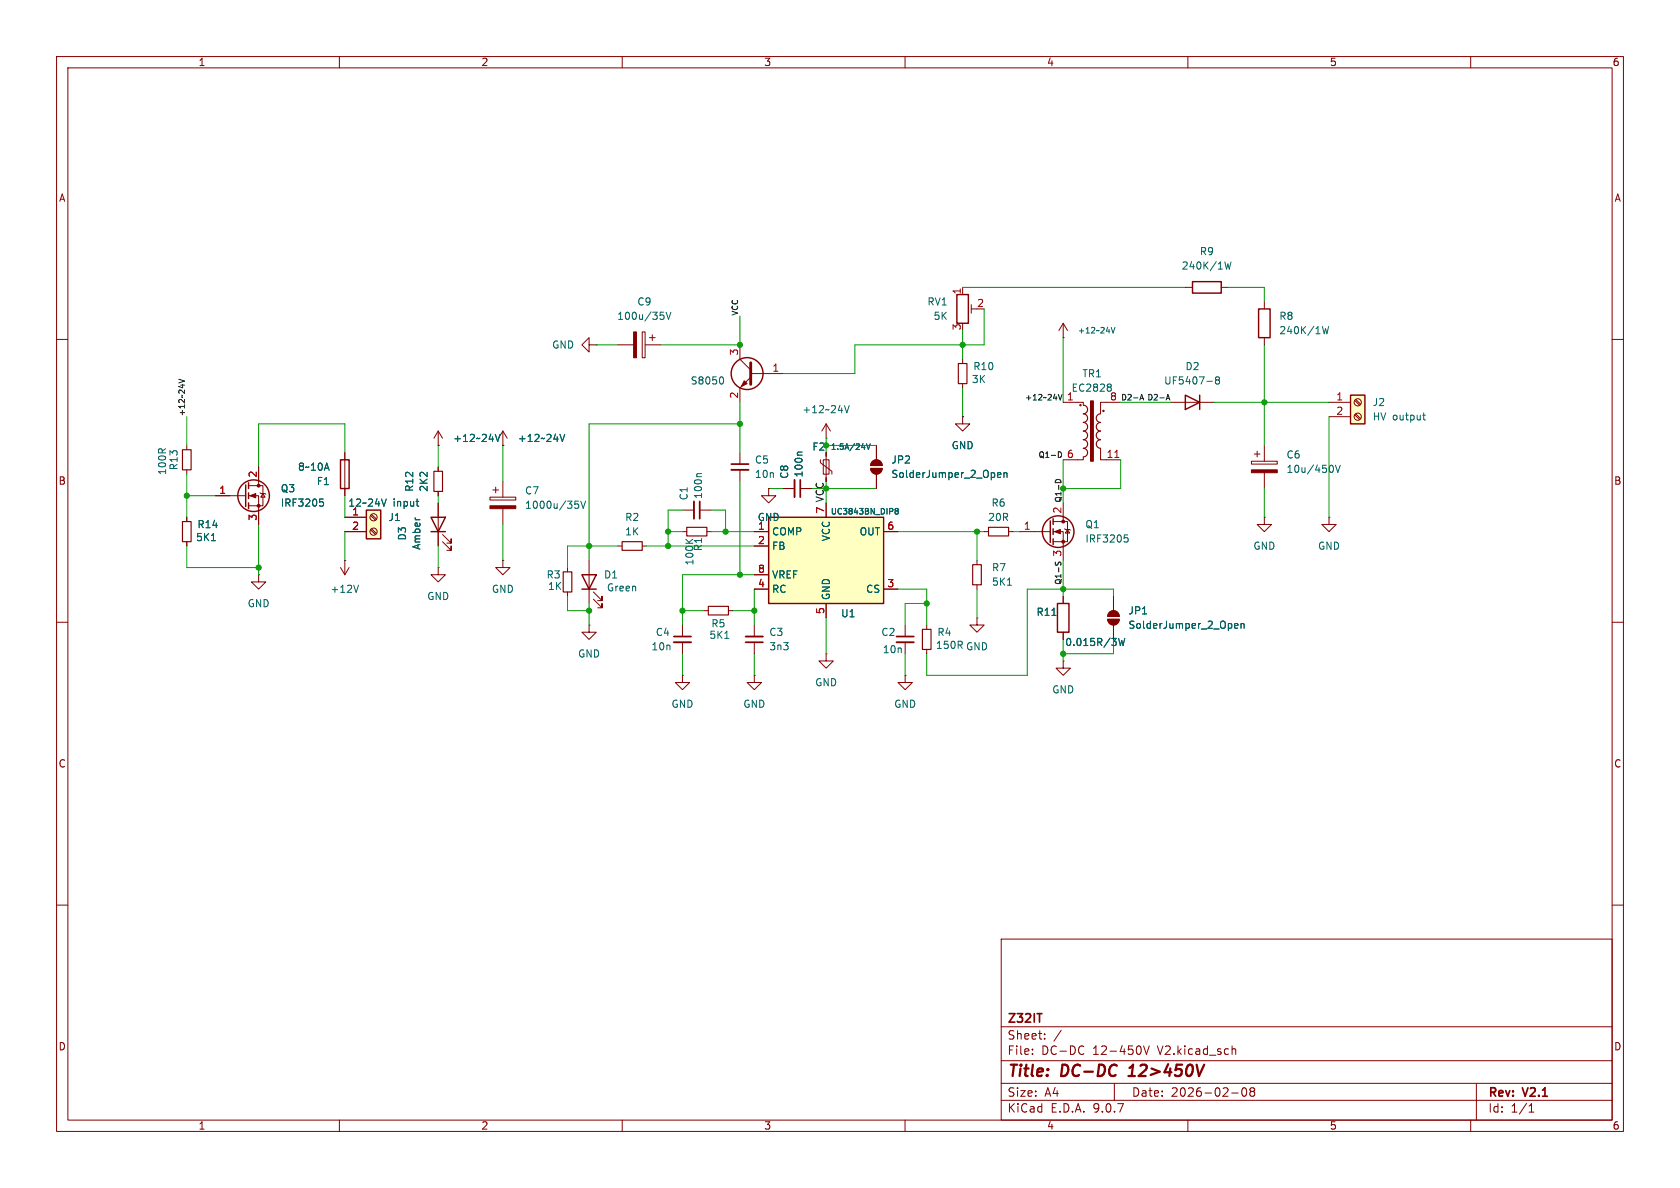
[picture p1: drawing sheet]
<svg xmlns="http://www.w3.org/2000/svg" width="297mm" height="210mm" viewBox="0 0 297 210" stroke-linecap="round" stroke-linejoin="round" font-family="sans-serif">
<g fill="none" stroke="#840000" stroke-width=".18">
<path d="M10 10h277v190h-277zM12 12h273v186h-273zM60 10v2M110 10v2M160 10v2M210 10v2M260 10v2M113.5 58.7h.5v4.5h-.5zM114.8 59.7h1M115.3 59.2v1M170.2 50.8v1.3M171.7 53.8v1.6"/>
<path d="M171.7 54.6h1M10 60h2M104.1 61v-1.3l-1.2 1.3 1.2 1.2v-1.2h1.3M105.4 61h.1M109.2 61h2.8M114 61h2.8M130.8 61v2.5l1.9 1.9M132.7 66h5.7M132.7 66.7l-1.9 1.9v2.5M154.9 78.7v2.6M170.2 73.7v1.2h1.2l-1.2 1.3-1.3-1.3h1.3M170.2 73.7h.1"/>
<path d="M170.2 63.5v.8M170.2 67.8v.8M188 71.1h3.5v.5M194.6 79.2v2.1h3.5M198.1 71.1h-3.5v2.1M285 60h2M104.1 99.1v7.6M109.2 96.5h.8M113.5 96.5h.8M120.6 90.2h2.1M120.6 94h.8M123.7 90.2h2"/>
<path d="M125 94h.7M130.8 80v2M130.8 83.1v2M135.9 86.4v1.2h1.3l-1.3 1.3-1.3-1.3h1.3M135.9 86.4h.1M138.4 86.4h2.1M141.5 86.4h2M153.9 82.8h2.1a1.02 1.02 0 0 1-1.1 1 1.02 1.02 0 0 1-1-1zM154.2 81.6a1.02 1.02 0 0 1 1.1-.2 1.02 1.02 0 0 1 .7 .9h-2.1zM154.9 83.8v2.6M172.7 99.1v.7M174 94h.8"/>
<path d="M178.3 94h.8M180.3 94h5.4M186.2 92.2h2.5v3.6h-2.5M186.2 94h1.8v5.1M188 88.9v3.3M188.2 93.5l.1 .1h.8l.1 .1M188.7 93.6l.4 .6h-.8zM191.5 80.8v.5h-3.5M10 110h2M45.7 101.6v1.3h1.3l-1.3 1.2-1.3-1.2h1.3M45.7 101.6h.1M104.1 110.5v1.3h1.3l-1.3 1.2-1.2-1.2h1.2"/>
<path d="M104.1 110.5h.1M104.9 105.9l1.5 1.5v-.7v.7h-.7M104.9 104.6l1.5 1.6v-.8v.8h-.7M120.6 119.4v1.3h1.3l-1.3 1.2-1.2-1.2h1.2M120.6 119.4h.1M120.6 110.5v2M120.6 113.5v2.1M124.5 108h.7M128.8 108h.7M133.3 119.4v1.3h1.3l-1.3 1.2-1.2-1.2h1.2M133.3 119.4h.1M133.3 110.5v2"/>
<path d="M133.3 113.5v2.1M146 115.6v1.2h1.3l-1.3 1.3-1.2-1.3h1.2M146 115.6h.1M160 119.4v1.3h1.3l-1.3 1.2-1.3-1.2h1.3M160 119.4h.1M160 110.5v2M160 113.5v2.1M163.8 110.5v.8M163.8 114.8v.8M172.7 109.2v1.3h1.3l-1.3 1.3-1.3-1.3h1.3M172.7 109.2h.1M172.7 103.4v.7"/>
<path d="M188 116.8v1.3h1.2l-1.2 1.3-1.3-1.3h1.3M188 116.8h.1M285 110h2M10 160h2M177 166h108v32h-108zM285 160h2M60 198v2M110 198v2M160 198v2M177 194.5h108M177 191.5h108M177 187.5h108"/>
<path d="M177 181.5h108M182.5 186.3v.1M182.5 185.5v.1M184.7 183.6v.1M184.7 182.8v.1M187.6 182.1l-1.3 2M191.3 184.9l.3 .1M191.6 186.3l-.3 .1M197 191.5v3M202.2 184.9l.5 1.5 .5-1.5M210 198v2M217.7 193.2h1.2"/>
<path d="M217.8 185.5l.2-.1 .4 .1 .1 .9M219.7 192.4l.2-.1a.81 .81 0 0 1 .6 .6 .81 .81 0 0 1-.3 .8l-.2 .1a.81 .81 0 0 1-.3-1.4zM221.2 192.9l-.2-.2 .2-.4 .5 .1 .1 .2-.3 .3M221.2 192.9l-.2 .3v.5l.2 .1 .5-.1 .1-.2-.1-.4-.2-.2M221.2 192.9h.3M260 198v2M261 191.5v6.5M270.3 196.6h.9M270.3 195.5l.4-.4v1.5"/>
<circle cx="191" cy="71.6" r=".13"/>
<circle cx="195.1" cy="72.6" r=".13"/>
</g>
<path d="M199.5 190.2h1.1M200.1 188.5l-.4 .3" fill="none" stroke="#840000" stroke-width=".4"/>
<path d="M123.7 88.6v3.1M129.3 82h3M141.5 84.8v3.1M119.1 112.5h3.1M131.8 113.5h3.1M158.5 112.5h3M183.3 179.2h.9" fill="none" stroke="#840000" stroke-width=".3"/>
<path d="M122.7 88.6v3.1M129.3 83.1h3M140.5 84.8v3.1M119.1 113.5h3.1M131.8 112.5h3.1M158.5 113.5h3" fill="none" stroke="#840000" stroke-width=".33"/>
<g fill="none" stroke="#006464" stroke-width=".18">
<path d="M116.7 55.2h.6M117.2 55.7l.2 .2v.3l-.2 .3M117.8 55.2l.4 1.3 .4-1.3M127.6 66.6a.79 .79 0 0 1 0 1.3M141.8 79.9h-.7l-.1 .2M196.2 67.9l.3 .2-.3 .3 .3 .3-.1 .3M121.2 95.3l.8 .7M122.5 95.3l-.7 .6M124 83.7h-.6l-.2 .2M176.3 84l.6-.1v-.3h-.4l-.2 .1 .1 .6h.5M177.5 83.7l.2-.1h.3v.8M177.5 83.6v.8"/>
<path d="M198.8 94.6h.6M198.9 95h.3l.2 .3-.1 .5h-.4M128.1 112.8h.8M178.1 103.4h.7"/>
</g>
<path d="M169.4 64.3h1.5v3.5h-1.5zM191.5 71.6a.76 .76 0 0 1 .8 .8 .76 .76 0 0 1-.8 .8 .76 .76 0 0 1 .8 .7 .76 .76 0 0 1-.8 .8M191.5 74.7a.76 .76 0 0 1 .8 .7 .76 .76 0 0 1-.8 .8 .76 .76 0 0 1 .8 .8 .76 .76 0 0 1-.8 .7M191.5 77.7a.77 .77 0 0 1 .8 .8 .77 .77 0 0 1-.8 .8 .76 .76 0 0 1 .8 .7 .76 .76 0 0 1-.8 .8M194.6 73.1a.77 .77 0 0 0-.8 .8 .77 .77 0 0 0 .8 .8 .76 .76 0 0 0-.8 .7 .76 .76 0 0 0 .8 .8 .76 .76 0 0 0-.8 .8 .76 .76 0 0 0 .8 .7 .76 .76 0 0 0-.8 .8 .76 .76 0 0 0 .8 .7M110 95.8h3.5v1.5h-3.5zM121.4 93.2h3.6v1.5h-3.6zM172 99.8h1.5v3.6h-1.5zM174.8 93.2h3.5v1.5h-3.5zM125.2 107.2h3.6v1.5h-3.6zM163.1 111.3h1.5v3.5h-1.5z" fill="none" stroke="#840000" stroke-width=".2"/>
<g fill="none" stroke="#840000" stroke-width=".25">
<path d="M169.2 52.1h2v5.1h-2zM185.7 92.1v3.8M186.2 91.7v1M186.2 93.5v1M186.2 95.3v1M102.9 101.6h2.5l-1.3 2.5zM102.9 104.1h2.5"/>
<circle cx="132.1" cy="66" r="2.82"/>
<circle cx="187.1" cy="94" r="2.79"/>
</g>
<path d="M132.7 64.1v3.8" fill="none" stroke="#840000" stroke-width=".51"/>
<g fill="#840000" stroke="#840000" stroke-width=".18">
<path d="M131.6 67.3l.5 .5-1 .5z"/>
<path d="M112 58.7h.5v4.5h-.5z"/>
<path d="M186.4 94l1.1-.4v.8z"/>
<path d="M192.8 70.9h.5v10.6h-.5z"/>
<path d="M154.2 81.6a1.02 1.02 0 0 1 1.1-.2 1.02 1.02 0 0 1 .7 .9h-2.1z"/>
<path d="M153.9 82.8h2.1a1.02 1.02 0 0 1-1.1 1 1.02 1.02 0 0 1-1-1z"/>
<circle cx="188" cy="92.2" r=".25"/>
<circle cx="188" cy="95.8" r=".25"/>
</g>
<path d="M197.1 80.9h.7" fill="none" stroke="#a90000" stroke-width=".18"/>
<path d="M135.9 91.4h20.3v15.3h-20.3z" fill="#ffffc2"/>
<path d="M210.8 49.8h5.1v2h-5.1zM222.5 54.6h2v5.1h-2zM209.5 69.9l2.6 1.2-2.6 1.3zM212.1 69.9v2.5M135.9 91.4h20.3v15.3h-20.3z" fill="none" stroke="#840000" stroke-width=".25"/>
<g fill="none" stroke="#840000" stroke-width=".18">
<path d="M188 59.7h.1M188 57.2l-.8 1.2M188 57.2l.7 1.2M188 57.2v2.5M209.5 50.8h1.3M215.9 50.8h1.3M223.5 53.3v1.3M223.5 59.7v1.3M146 77.5h.1M146 74.9v2.6M146 74.9l-.7 1.3M146 74.9l.8 1.3"/>
<path d="M207 71.1h7.6M222.2 79.8v1M223.5 78.7v2.8M133.3 94h2.6M133.3 96.5h2.6M146 88.9v2.5M156.2 94h2.5M221.2 81.5h4.6v.5h-4.6zM221.7 80.3h1.1M223.5 91.4v1.3h1.3l-1.3 1.3-1.3-1.3h1.3M223.5 91.4h.1M223.5 83.6v2.8"/>
<path d="M234.9 91.4v1.3h1.3l-1.3 1.3-1.2-1.3h1.2M234.9 91.4h.1M133.3 101.6h2.6M133.3 104.1h2.6M146 106.7v2.5M156.2 104.1h2.5"/>
</g>
<g fill="none" stroke="#006464" stroke-width=".18">
<path d="M196.4 57.9l.4 1 .3-1M216.5 46.3l.3 1.3 .3-.9 .2 .9 .3-1.3M233.8 57.7l.3 1.3 .2-.9 .3 .9 .3-1.3M149.3 71.7l.4 1.3 .4-1.3M213.4 67.4h.9M215.1 67.2l-.2-.3 .2-.3h.3l.2 .3-.2 .3M215.1 67.2l-.2 .2v.4l.2 .1 .4-.1 .1-.2v-.2l-.2-.2M215.1 67.2h.3M158.4 90.3l-.2-.2 .2-.2 .4 .2-.2 .2M158.4 90.3l-.2 .2 .2 .4 .4-.2-.2-.4M158.4 90.3h.2M235.4 82.2a.79 .79 0 0 1 0 1.3"/>
<path d="M236.1 82.2l.4 1.3 .4-1.3"/>
</g>
<path d="M221.2 83.1h4.6v.5h-4.6z" fill="#840000" stroke="#840000" stroke-width=".18"/>
<path d="M238.8 69.9h2.5v5h-2.5z" fill="#ffffc2"/>
<g fill="none" stroke="#840000" stroke-width=".25">
<path d="M238.8 69.9h2.5v5h-2.5zM43.4 85.7v3.8M43.9 85.3v1.1M43.9 87.1v1M43.9 88.9v1M60.2 81.3h1.5v5.1h-1.5zM76.2 91.4h2.5l-1.2 2.6zM76.2 94h2.5M186.9 106.7h2.1v5.1h-2.1z"/>
<circle cx="44.8" cy="87.6" r="2.79"/>
</g>
<g fill="none" stroke="#840000" stroke-width=".18">
<path d="M33 78.7v.8M77.5 78.7h.1M77.5 76.2l-.8 1.3M77.5 76.2l.7 1.3M77.5 76.2v2.5M88.9 78.7h.1M88.9 76.2l-.8 1.3M88.9 76.2l.8 1.3M88.9 76.2v2.5M234.9 71.1h3.9M234.9 73.7h3.9M239.5 70.8l.9 .8"/>
<path d="M239.5 73.3l.9 .9M239.7 70.6l.8 .9M239.7 73.2l.8 .8M33 83.1v.7M38.1 87.6h5.3M43.9 85.9h2.6v3.5h-2.6M43.9 87.6h1.8v5.1M45.7 82.6v3.3M46 87.1l.1 .1h.8l.1 .2M46.5 87.2l.4 .7h-.8zM61 99.1h.1M61 80v7.6"/>
<path d="M61 99.1v2.5M77.5 82.6v.7M77.5 86.9v.7M77.5 88.9v7.6M78.2 95.8l1.6 1.5v-.8v.8h-.8M78.2 94.5l1.6 1.5v-.7v.7h-.8M86.6 87.9h4.6v.5h-4.6zM87.1 86.6h1M87.6 86.1v1M88.9 99.1v1.2h1.3l-1.3 1.3-1.3-1.3h1.3M88.9 99.1h.1M88.9 85.1v2.8"/>
<path d="M88.9 89.9v2.8M145 81.3v.5l2.1 1.5v.5M145.5 81.3h1.1v2.5h-1.1zM146 80v5.1M60.2 100.3l.8 1.3M61.7 100.3l-.7 1.3M77.5 100.3v1.3h1.2l-1.2 1.3-1.3-1.3h1.3M77.5 100.3h.1M100.3 100.3v.8M100.3 104.6v.8M188 105.4v1.3M188 111.8v1.2"/>
<path d="M195.8 109.5h2.1a1.02 1.02 0 0 1-1.1 1 1.02 1.02 0 0 1-1-1zM196.1 108.3a1.02 1.02 0 0 1 1.1-.3 1.02 1.02 0 0 1 .7 1h-2.1zM196.8 105.4v2.6M196.8 110.5v2.5"/>
<circle cx="240" cy="71.1" r=".63"/>
<circle cx="240" cy="73.7" r=".63"/>
</g>
<g fill="none" stroke="#006464" stroke-width=".18">
<path d="M87.6 76.8l.4 1.2 .4-1.2M99 76.8l.4 1.2 .4-1.2M153.2 78.4l.3 1 .4-1M251.5 73.4h.5M251.7 73v1.1l.3 .1M56.5 88.2h.6M56.7 88.7h.3l.2 .2-.1 .5-.4 .1M101.7 88.6h.6M101.8 89.1h.3l.2 .2-.1 .5-.4 .1M102.7 88.6l.4 1.3 .4-1.3M63.4 103.4l-.4 1.3M186 108.8h.7"/>
<path d="M197.8 112.8l.3 1.3 .2-.9 .2 .9 .3-1.3M218.2 110.6l.7-.1-.1-.2-.4-.1-.2 .2 .1 .6h.5M219.4 110.3l.2-.1 .3 .1v.8M219.4 110.2v.9"/>
</g>
<g fill="#840000" stroke="#840000" stroke-width=".18">
<path d="M196.1 108.3a1.02 1.02 0 0 1 1.1-.3 1.02 1.02 0 0 1 .7 1h-2.1z"/>
<path d="M195.8 109.5h2.1a1.02 1.02 0 0 1-1.1 1 1.02 1.02 0 0 1-1-1z"/>
<path d="M86.6 89.4h4.6v.5h-4.6z"/>
<path d="M44.2 87.6l1-.4v.8z"/>
<circle cx="45.7" cy="85.9" r=".25"/>
<circle cx="45.7" cy="89.4" r=".25"/>
</g>
<path d="M32.3 79.5h1.5v3.6h-1.5zM76.7 83.3h1.5v3.6h-1.5zM99.6 101.1h1.5v3.5h-1.5z" fill="none" stroke="#840000" stroke-width=".2"/>
<path d="M64.8 90.2h2.5v5.1h-2.5z" fill="#ffffc2"/>
<path d="M64.8 90.2h2.5v5.1h-2.5z" fill="none" stroke="#840000" stroke-width=".25"/>
<g fill="none" stroke="#840000" stroke-width=".18">
<path d="M77.5 78.7h.1M88.9 78.7h.1M154.9 78.7v2.6M170.2 73.7h.1M33 91.4v.8M33 95.8v.7M38.1 87.6h2.5M45.7 82.6v2.5M45.7 90.2v2.5M61 91.4h3.8M61 94h3.8M61 80v1.3"/>
<path d="M61 86.4v1.2M65.5 91.1l.9 .8M65.5 93.6l.9 .9M65.7 90.9l.8 .9M65.7 93.5l.8 .8M77.5 82.6v.7M77.5 86.9v.7M77.5 88.9v2.5M77.5 94v2.5M133.3 94h2.6M133.3 96.5h2.6M135.9 86.4h.1"/>
<path d="M138.4 86.4h2.1M141.5 86.4h2M146 80v.6M146 84.5v.6M146 88.9v2.5M154.9 83.8v2.6M156.2 94h2.5M133.3 101.6h2.6M133.3 104.1h2.6M146 106.7v2.5M156.2 104.1h2.5M188 105.4v1.3"/>
<path d="M188 111.8v1.2M196.8 105.4v2.6M196.8 110.5v2.5"/>
<circle cx="66" cy="94" r=".63"/>
<circle cx="66" cy="91.4" r=".63"/>
</g>
<g fill="none" stroke="#006464" stroke-width=".18">
<path d="M87.6 76.8l.4 1.2 .4-1.2M99 76.8l.4 1.2 .4-1.2M141.8 79.9h-.7l-.1 .2M153.2 78.4l.3 1 .4-1M37.4 95.6h.7M56.5 88.2h.6M56.7 88.7h.3l.2 .2-.1 .5-.4 .1M68.3 88.2l-.4 1.3M73.6 88.6h.4M73.8 89.4l.2 .1M158.4 90.3l-.2-.2 .2-.2 .4 .2-.2 .2M158.4 90.3l-.2 .2 .2 .4 .4-.2-.2-.4"/>
<path d="M158.4 90.3h.2M176.3 84l.6-.1v-.3h-.4l-.2 .1 .1 .6h.5M177.5 83.7l.2-.1h.3v.8M177.5 83.6v.8M186 108.8h.7M197.8 112.8l.3 1.3 .2-.9 .2 .9 .3-1.3M218.2 110.6l.7-.1-.1-.2-.4-.1-.2 .2 .1 .6h.5M219.4 110.3l.2-.1 .3 .1v.8M219.4 110.2v.9"/>
</g>
<path d="M32.3 92.2h1.5v3.6h-1.5z" fill="none" stroke="#840000" stroke-width=".2"/>
<path d="M31.6 67l1 .4-1 .3M187.1 79.9a.51 .51 0 0 1 .6 .5 .51 .51 0 0 1-.6 .5M187.1 69.7l.3 1 .4-1M201.5 70.7l.3-1 .4 1M201.6 70.4h.5M206.1 70.7l.4-1 .3 1M206.2 70.4h.5M186.6 85.3a.51 .51 0 0 1 .5-.6 .51 .51 0 0 1 .5 .6M186.6 99.4v.5M186.9 99.9l.2-.5h.3l.2 .1-.1 .4" fill="none" stroke="#0f0f0f" stroke-width=".18"/>
<g fill="none" stroke="#009600" stroke-width=".18">
<path d="M130.8 55.9v5.1h-14M170.2 58.4v5.1M170.2 50.8h39.3M174 54.6v6.4h-22.9v5h-12.7M188 59.7v11.4M217.2 50.8h6.3v2.5M33 73.7v5M77.5 78.7v3.9M88.9 78.7v6.4M105.4 61h3.8M130.8 74.9h-26.7v24.2M130.8 71.1v8.9"/>
<path d="M146 77.5v1.2h8.9M170.2 68.6v5.1M198.1 71.1h8.9M214.6 71.1h20.3M223.5 61v17.7M234.9 73.7v17.7M33 83.8v7.6M33 96.5v3.8h12.7M33 87.6h5.1M45.7 92.7v8.9M61 80v-5.1h-15.3v7.7M61 87.6v3.8"/>
<path d="M61 94v5.1M77.5 87.6v1.3M77.5 96.5v3.8M88.9 92.7v6.4M109.2 96.5h-8.9v3.8M114.3 96.5h19M118.1 94h2.5M120.6 90.2h-2.5v6.3M125.7 94h7.6M125.7 90.2h2.6v3.8M130.8 85.1v16.5M135.9 86.4h2.5"/>
<path d="M143.5 86.4h11.4M158.7 94h15.3M172.7 94v5.1M179.1 94h1.2M188 81.3v7.6M188 99.1v6.3M198.1 81.3v5.1h-10.1M223.5 86.4v5M100.3 105.4v2.6h3.8M104.1 106.7v3.8M120.6 108h3.9M120.6 115.6v3.8"/>
<path d="M129.5 108h3.8M133.3 104.1v6.4M133.3 115.6v3.8M133.3 101.6h-12.7v8.9M146 109.2v6.4M158.7 104.1h5.1v6.4M160 115.6v3.8M163.8 106.7h-3.8v3.8M172.7 104.1v5.1M188 113v3.8M196.8 105.4v-1.3h-15.2v15.3h-17.8v-3.8M196.8 113v2.6h-8.8"/>
</g>
<g fill="#009600" stroke="#009600" stroke-width=".18">
<circle cx="104.1" cy="108" r=".46"/>
<circle cx="118.1" cy="94" r=".46"/>
<circle cx="118.1" cy="96.5" r=".46"/>
<circle cx="120.6" cy="108" r=".46"/>
<circle cx="130.8" cy="101.6" r=".46"/>
<circle cx="146" cy="86.4" r=".46"/>
<circle cx="163.8" cy="106.7" r=".46"/>
<circle cx="188" cy="115.6" r=".46"/>
<circle cx="133.3" cy="108" r=".46"/>
<circle cx="188" cy="104.1" r=".46"/>
<circle cx="170.2" cy="61" r=".46"/>
<circle cx="172.7" cy="94" r=".46"/>
<circle cx="188" cy="86.4" r=".46"/>
<circle cx="223.5" cy="71.1" r=".46"/>
<circle cx="33" cy="87.6" r=".46"/>
<circle cx="104.1" cy="96.5" r=".46"/>
<circle cx="45.7" cy="100.3" r=".46"/>
<circle cx="130.8" cy="74.9" r=".46"/>
<circle cx="128.3" cy="94" r=".46"/>
<circle cx="130.8" cy="61" r=".46"/>
<circle cx="146" cy="78.7" r=".46"/>
</g>
<g font-size="2.8" fill="#840000">
<text x="178" y="190.9">Title:</text>
<text x="187.7" y="190.9">DC-DC</text>
<text x="200.5" y="190.9">12&gt;450V</text>
</g>
<g font-size="2.1" fill="#840000">
<text x="178" y="184">Sheet:</text>
<text x="178" y="181.2">Z32IT</text>
<text x="178" y="186.7">File:</text>
<text x="184.1" y="186.7">DC-DC</text>
<text x="193.2" y="186.7">12-450V</text>
<text x="204.8" y="186.7">V2.kicad_sch</text>
<text x="178" y="196.9">KiCad</text>
<text x="178" y="194.1">Size:</text>
<text x="184.7" y="194.1">A4</text>
<text x="185.7" y="196.9">E.D.A.</text>
<text x="193.3" y="196.9">9.0.7</text>
<text x="200" y="194.1">Date:</text>
<text x="207" y="194.1">2026-02-08</text>
<text x="263" y="194.3">Rev:</text>
<text x="263" y="196.9">Id:</text>
<text x="267.1" y="196.9">1/1</text>
<text x="269.4" y="194.3">V2.1</text>
</g>
<g font-size="1.8" fill="#840000">
<text x="35" y="11.9">1</text>
<text x="85" y="11.9">2</text>
<text x="135" y="11.9">3</text>
<text x="185" y="11.9">4</text>
<text x="235" y="11.9">5</text>
<text x="285" y="11.9">6</text>
<text x="10.3" y="35.9">A</text>
<text x="285.3" y="35.9">A</text>
<text x="10.3" y="85.9">B</text>
<text x="285.3" y="85.9">B</text>
<text x="10.3" y="135.9">C</text>
<text x="285.3" y="135.9">C</text>
<text x="10.3" y="185.9">D</text>
<text x="285.3" y="185.9">D</text>
<text x="35" y="199.9">1</text>
<text x="85" y="199.9">2</text>
<text x="135" y="199.9">3</text>
<text x="185" y="199.9">4</text>
<text x="235" y="199.9">5</text>
<text x="285" y="199.9">6</text>
</g>
<g font-size="1.8" fill="#006464">
<text x="208.8" y="47.9">240K/1W</text>
<text x="212" y="45.3">R9</text>
<text x="109" y="56.7">100u/35V</text>
<text x="112.6" y="54.2">C9</text>
<text x="163.9" y="54.2">RV1</text>
<text x="164.9" y="56.7">5K</text>
<text x="226.1" y="56.7">R8</text>
<text x="226.1" y="59.3">240K/1W</text>
<text x="97.5" y="61.8">GND</text>
<text x="172" y="65.6">R10</text>
<text x="209.5" y="65.6">D2</text>
<text x="122" y="68.2">S8050</text>
<text x="171.7" y="67.9">3K</text>
<text x="189.3" y="69.4">EC2828</text>
<text x="191.3" y="66.9">TR1</text>
<text x="196.1" y="70.9">8</text>
<text x="205.7" y="68.2">UF5407-8</text>
<text x="242.6" y="72">J2</text>
<text x="141.7" y="73.3">+12~24V</text>
<text x="242.6" y="74.5">HV output</text>
<text x="31.6" y="83.2" transform="rotate(-90 31.6 83.2)">R13</text>
<text x="52.6" y="83.4">8~10A</text>
<text x="80" y="78.3">+12~24V</text>
<text x="91.4" y="78.3">+12~24V</text>
<text x="133.4" y="82.1">C5</text>
<text x="143.5" y="79.9">F2</text>
<text x="157.5" y="82.1">JP2</text>
<text x="168.1" y="79.6">GND</text>
<text x="227.3" y="81.3">C6</text>
<text x="227.3" y="83.8">10u/450V</text>
<text x="29.6" y="84.1" transform="rotate(-90 29.6 84.1)">100R</text>
<text x="49.5" y="87.2">Q3</text>
<text x="49.5" y="89.8">IRF3205</text>
<text x="55.9" y="86">F1</text>
<text x="61.5" y="89.8">12~24V</text>
<text x="69.5" y="89.8">input</text>
<text x="73.3" y="87" transform="rotate(-90 73.3 87)">R12</text>
<text x="75.8" y="87" transform="rotate(-90 75.8 87)">2K2</text>
<text x="92.7" y="87.6">C7</text>
<text x="121.8" y="88.5" transform="rotate(-90 121.8 88.5)">C1</text>
<text x="124.3" y="88.3" transform="rotate(-90 124.3 88.3)">100n</text>
<text x="133.4" y="84.7">10n</text>
<text x="139.5" y="84.7" transform="rotate(-90 139.5 84.7)">C8</text>
<text x="142.1" y="84.5" transform="rotate(-90 142.1 84.5)">100n</text>
<text x="157.5" y="84.7">SolderJumper_2_Open</text>
<text x="175.2" y="89.8">R6</text>
<text x="34.6" y="95.9">5K1</text>
<text x="34.8" y="93.6">R14</text>
<text x="68.6" y="92.3">J1</text>
<text x="72" y="95.6" transform="rotate(-90 72 95.6)">D3</text>
<text x="92.7" y="90.1">1000u/35V</text>
<text x="110.4" y="92.3">R2</text>
<text x="110.4" y="94.8">1K</text>
<text x="133.9" y="92.3">GND</text>
<text x="136.4" y="94.8">COMP</text>
<text x="146.9" y="95.8" transform="rotate(-90 146.9 95.8)">VCC</text>
<text x="151.9" y="94.8">OUT</text>
<text x="174.6" y="92.3">20R</text>
<text x="191.8" y="93.6">Q1</text>
<text x="74.5" y="97.3" transform="rotate(-90 74.5 97.3)">Amber</text>
<text x="122.8" y="100.1" transform="rotate(-90 122.8 100.1)">100K</text>
<text x="124.3" y="97.5" transform="rotate(-90 124.3 97.5)">R1</text>
<text x="136.4" y="97.4">FB</text>
<text x="175.3" y="101.2">R7</text>
<text x="191.8" y="96.1">IRF3205</text>
<text x="221.5" y="97.4">GND</text>
<text x="232.9" y="97.4">GND</text>
<text x="43.7" y="107.5">GND</text>
<text x="58.3" y="105">+12V</text>
<text x="75.4" y="106.3">GND</text>
<text x="86.9" y="105">GND</text>
<text x="96.5" y="102.5">R3</text>
<text x="96.8" y="104.5">1K</text>
<text x="106.7" y="102.5">D1</text>
<text x="107.2" y="104.7">Green</text>
<text x="136.4" y="102.5">VREF</text>
<text x="136.4" y="105">RC</text>
<text x="146.9" y="106.2" transform="rotate(-90 146.9 106.2)">GND</text>
<text x="153" y="105">CS</text>
<text x="175.3" y="103.7">5K1</text>
<text x="115.8" y="112.6">C4</text>
<text x="125.3" y="113.1">5K1</text>
<text x="125.7" y="111.1">R5</text>
<text x="135.9" y="112.6">C3</text>
<text x="148.6" y="109.3">U1</text>
<text x="155.7" y="112.6">C2</text>
<text x="165.6" y="112.6">R4</text>
<text x="183.1" y="109.1">R11</text>
<text x="199.4" y="108.8">JP1</text>
<text x="199.4" y="111.4">SolderJumper_2_Open</text>
<text x="102.1" y="116.4">GND</text>
<text x="115.1" y="115.2">10n</text>
<text x="135.9" y="115.2">3n3</text>
<text x="156" y="115.7">10n</text>
<text x="165.4" y="114.9">150R GND</text>
<text x="188.2" y="114.4">0.015R/3W</text>
<text x="118.6" y="125.3">GND</text>
<text x="131.3" y="125.3">GND</text>
<text x="144" y="121.5">GND</text>
<text x="158" y="125.3">GND</text>
<text x="185.9" y="122.8">GND</text>
</g>
<g font-size="1.8" fill="#a90000">
<text x="169.9" y="52.1" transform="rotate(-90 169.9 52.1)">1</text>
<text x="169.9" y="58.5" transform="rotate(-90 169.9 58.5)">3</text>
<text x="172.6" y="54.4">2</text>
<text x="130.6" y="62.9" transform="rotate(-90 130.6 62.9)">3</text>
<text x="136.5" y="65.8">1</text>
<text x="130.6" y="70.6" transform="rotate(-90 130.6 70.6)">2</text>
<text x="188.5" y="70.9">1</text>
<text x="236.1" y="70.9">1</text>
<text x="236.1" y="73.4">2</text>
<text x="188.5" y="81">6</text>
<text x="195.5" y="81">11</text>
<text x="38.7" y="87.4">1</text>
<text x="45.5" y="84.5" transform="rotate(-90 45.5 84.5)">2</text>
<text x="45.5" y="92.1" transform="rotate(-90 45.5 92.1)">3</text>
<text x="62.2" y="91.2">1</text>
<text x="62.2" y="93.7">2</text>
<text x="133.9" y="93.7">1</text>
<text x="145.8" y="90.9" transform="rotate(-90 145.8 90.9)">7</text>
<text x="156.8" y="93.7">6</text>
<text x="180.9" y="93.7">1</text>
<text x="187.7" y="90.9" transform="rotate(-90 187.7 90.9)">2</text>
<text x="133.9" y="96.3">2</text>
<text x="133.9" y="101.3">8</text>
<text x="187.7" y="98.5" transform="rotate(-90 187.7 98.5)">3</text>
<text x="133.9" y="103.9">4</text>
<text x="156.8" y="103.9">3</text>
<text x="145.8" y="108.7" transform="rotate(-90 145.8 108.7)">5</text>
</g>
<text font-size="1.8" fill="#009600" x="145.8" y="90.9" transform="rotate(-90 145.8 90.9)">7 VCC</text>
<g font-size="1.4" fill="#0f0f0f">
<text x="130.5" y="55.9" transform="rotate(-90 130.5 55.9)">VCC</text>
<text x="181.1" y="70.8">+12~24V</text>
<text x="198.1" y="70.8">D2-A</text>
<text x="202.7" y="70.8">D2-A</text>
<text x="32.7" y="73.7" transform="rotate(-90 32.7 73.7)">+12~24V</text>
<text x="183.5" y="81">Q1-D</text>
<text x="187.7" y="88.9" transform="rotate(-90 187.7 88.9)">Q1-D</text>
<text x="187.7" y="103.5" transform="rotate(-90 187.7 103.5)">Q1-S</text>
</g>
<g font-size="1.4" fill="#006464">
<text x="190.5" y="59.1">+12~24V</text>
<text x="146.8" y="79.7">1.5A/24V</text>
<text x="146.8" y="91.2">UC3843BN_DIP8</text>
</g>
</svg>
